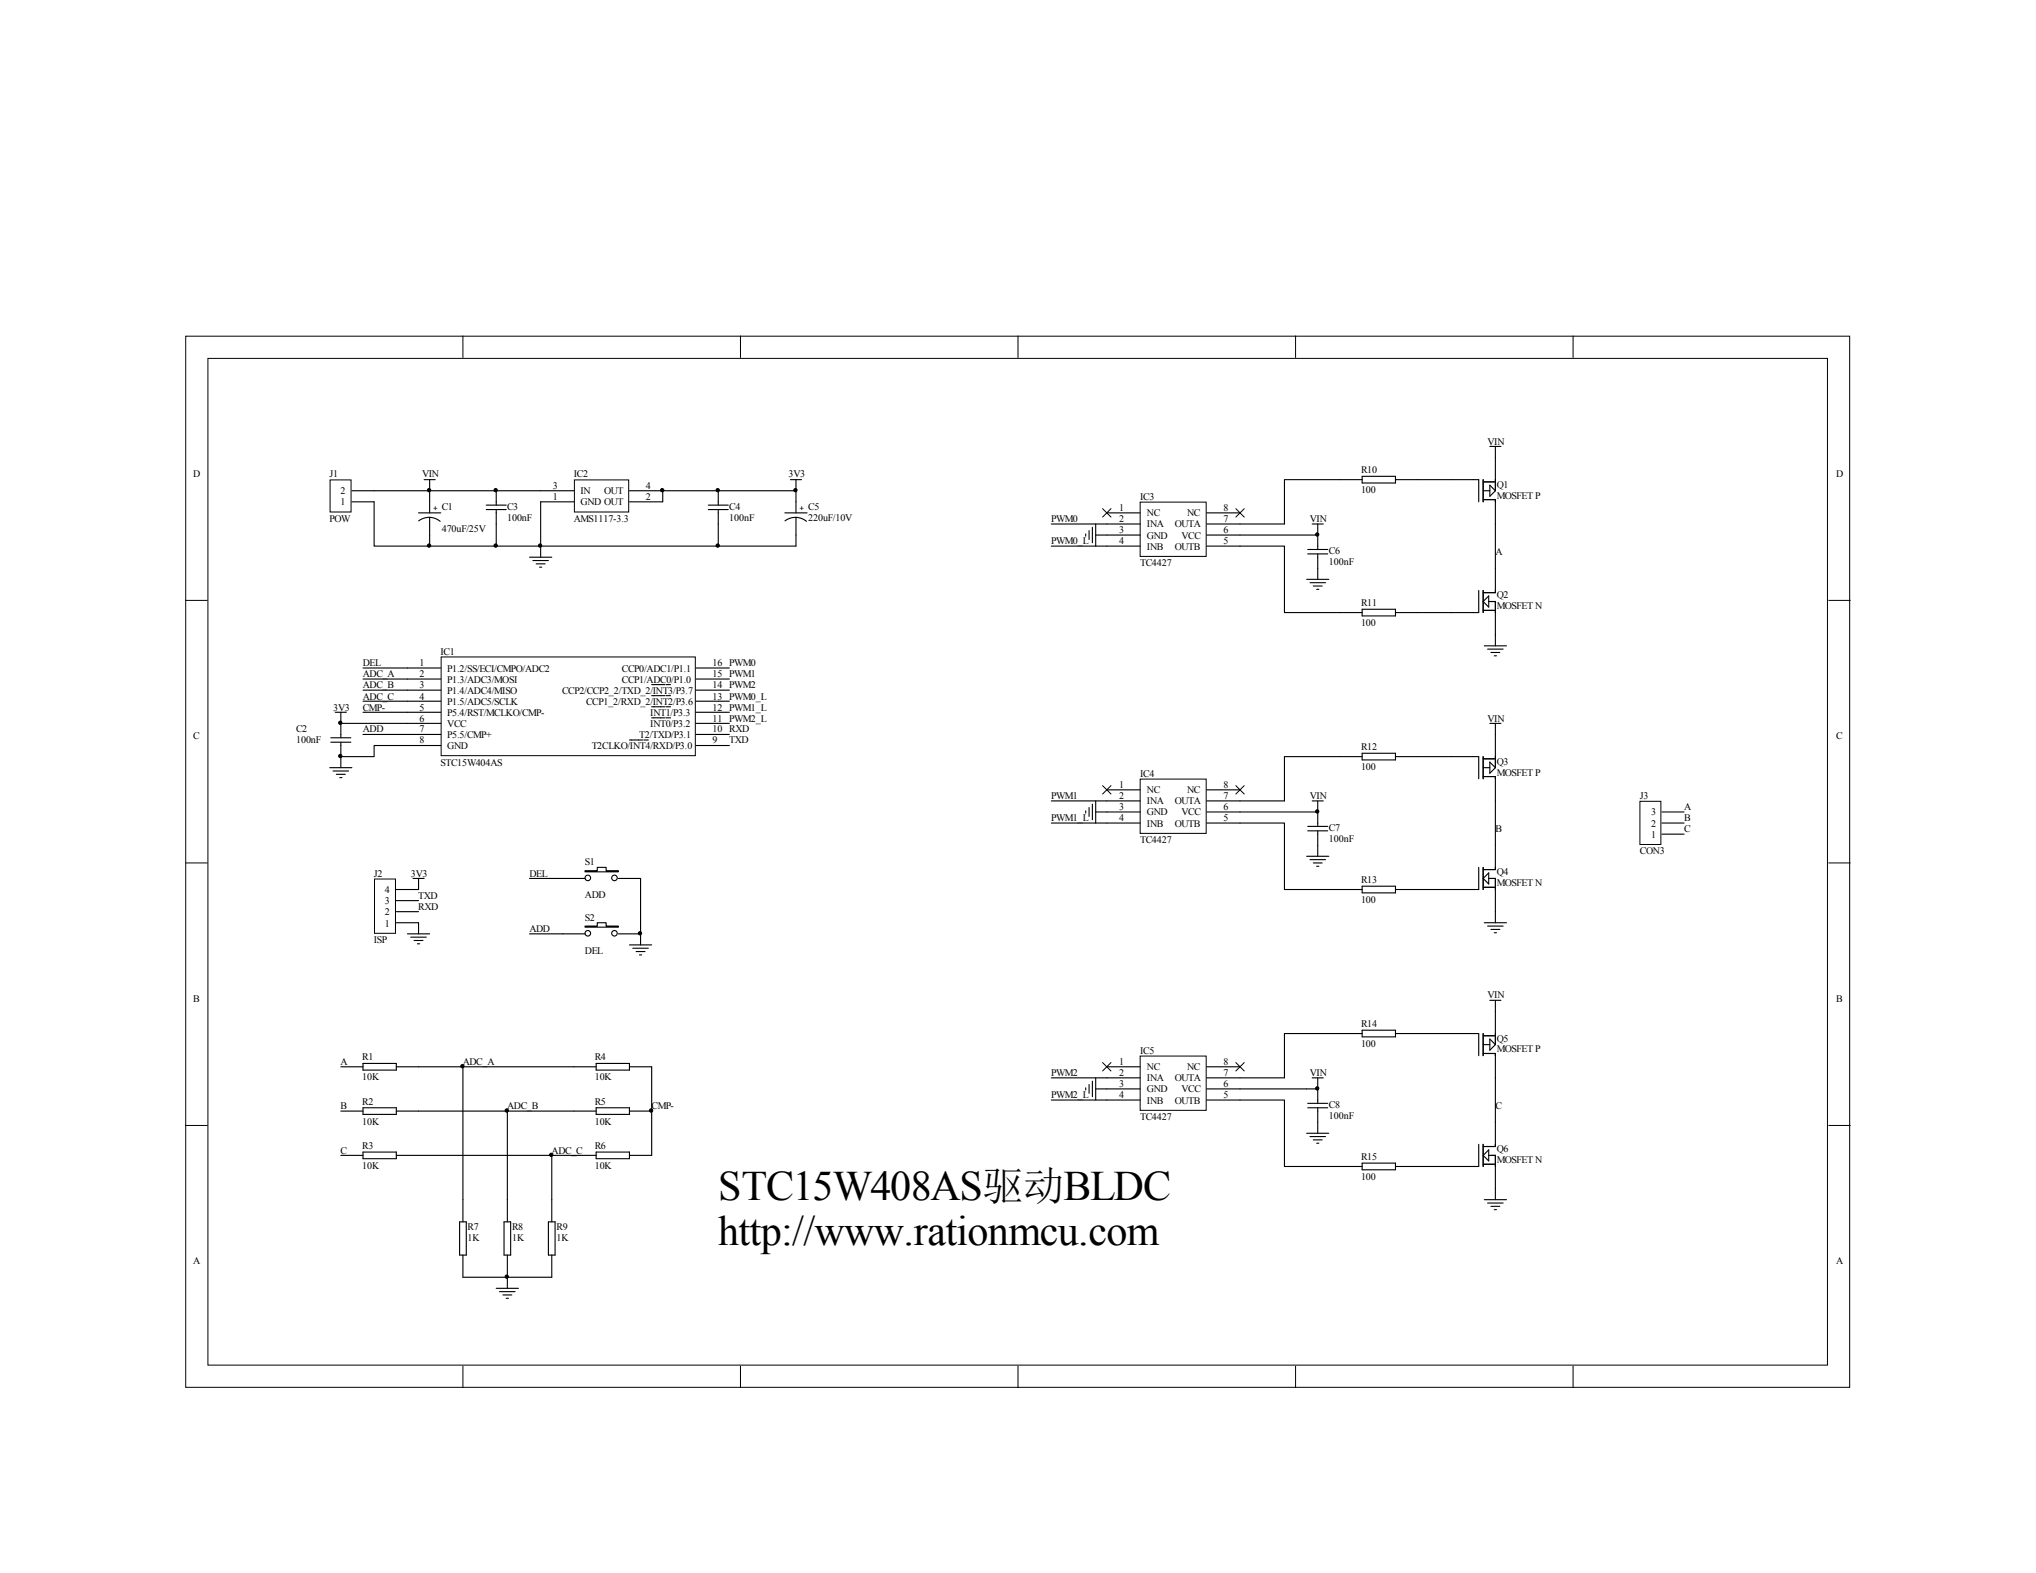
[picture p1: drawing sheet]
<svg xmlns="http://www.w3.org/2000/svg" width="279mm" height="216mm" viewBox="0 0 279 216" stroke-linecap="round" stroke-linejoin="round" font-family="sans-serif">
<g fill="none" stroke="#000" stroke-width=".14">
<path d="M25.5 46.1h228.3v144.3h-228.3zM28.5 49.2h222.3v138.2h-222.3zM63.5 46.1v3M101.6 46.1v3M139.7 46.1v3M177.8 46.1v3M215.9 46.1v3M25.4 82.4h3.1M250.9 82.4h3.1M25.4 118.4h3.1M250.9 118.4h3.1M25.4 154.5h3.1"/>
<path d="M250.9 154.5h3.1M63.5 187.5v3M101.6 187.5v3M139.7 187.5v3M177.8 187.5v3M215.9 187.5v3"/>
</g>
<path d="M78.9 66h7.4v4.3h-7.4z" fill="#fff"/>
<path d="M78.8 65.9h7.5v4.4h-7.5z" fill="none" stroke="#000" stroke-width=".14"/>
<g fill="none" stroke="#000" stroke-width=".15">
<path d="M57.4 70.4h3.1M59 71a2.35 2.35 0 0 1 1.4 .6M59 71h-.1a2.35 2.35 0 0 0-1.4 .5M59 71v4h50.2v-4M66.7 69.9h2.8M66.7 69.3h2.8M68.1 67.4v1.9M68.1 69.9v5.1M72.7 76.5h3M73.1 76.9h2.2M73.6 77.4h1.2M74 77.8h.3"/>
<path d="M78.8 67.4h-19.8v3M78.8 68.9h-4.6v7.6M86.4 67.4h22.8M90.9 67.4v1.5h-4.5M97.2 69.9h2.7M97.2 69.3h2.7M98.6 67.4v1.9M98.6 69.9v5.1M107.7 70.4h3.1M108.5 65.8h1.5M109.2 71a2.37 2.37 0 0 1 1.5 .6M109.2 71a2.36 2.36 0 0 0-1.5 .5"/>
<path d="M109.2 65.8v4.6"/>
</g>
<path d="M45.4 66h2.8v4.3h-2.8z" fill="#fff"/>
<path d="M45.3 65.9h2.9v4.4h-2.9z" fill="none" stroke="#000" stroke-width=".14"/>
<g fill="none" stroke="#000" stroke-width=".15">
<path d="M48.3 68.9h3v6.1h7.7M48.3 67.4h10.7M46 97.8h1.5M46.8 99.3h9.1M46.8 97.8v3.5M49.8 97.8h6.1M49.8 93.2h6.1M49.8 94.7h6.1M49.8 96.2h6.1M45.2 105.4h3.1M45.4 101.9h2.7M45.4 101.3h2.7"/>
<path d="M45.7 105.8h2.1M46.2 106.3h1.2M46.6 106.7h.3M46.8 101.9v3.5M55.9 102.3h-4.6v1.5h-4.5"/>
</g>
<path d="M51.5 120.7h2.8v7.4h-2.8z" fill="#fff"/>
<path d="M51.4 120.6h2.9v7.5h-2.9z" fill="none" stroke="#000" stroke-width=".14"/>
<path d="M54.4 126.7h3v1.5M54.4 125.1h3M54.4 123.6h3M55.9 128.2h3.1M56.4 128.6h2.1M56.7 120.6h1.5M56.8 129.1h1.2M57.3 129.5h.3M57.4 120.6v1.5h-3" fill="none" stroke="#000" stroke-width=".15"/>
<path d="M156.5 69h9v7.4h-9z" fill="#fff"/>
<path d="M151.3 69.8l1.2 1.2M152.5 69.8l-1.2 1.2M156.5 68.9h9v7.5h-9zM169.6 69.8l1.2 1.2M170.8 69.8l-1.2 1.2" fill="none" stroke="#000" stroke-width=".14"/>
<g fill="none" stroke="#000" stroke-width=".15">
<path d="M58.2 65.8h1.5M59 65.8v1.6M144.3 71.9h12.2M144.3 75h12.2M149 73.3v.3M149.5 72.8v1.2M149.9 72.4v2.1M150.4 73.4h6.1M150.4 71.9v3.1M151.9 70.4h4.6M165.6 75h10.7v9.1h10.6M165.6 70.4h4.6"/>
<path d="M165.6 73.4h15.2M179.3 79.5h3.1M179.5 76h2.7M179.5 75.4h2.7M179.8 80h2.1M180.1 71.9h1.5M180.8 71.9v3.5M180.8 76v3.5M186.9 65.8h-10.6v6.1h-10.7M186.9 65.4h4.6v.9h-4.6zM191.5 65.8h11.4v3.1M203.5 68.6h1.7v12.7h-1.7"/>
<path d="M203.5 65.8v3.1M203.5 66.1h1.7M203.5 67.4h.9M204.4 66.6l.8 .8-.8 .7zM204.4 61.3h1.6M205.2 61.3v6.1M180.2 80.4h1.2M180.7 80.9h.3M186.9 83.6h4.6v.9h-4.6zM202.9 81v3.1h-11.4M203.5 81v3.1M203.5 83.8h1.7"/>
<path d="M203.7 88.6h3M204.1 89.1h2.2M204.3 82.6h.9v6M204.3 81.8v1.5l-.8-.7zM204.6 89.6h1.2M205.1 90h.3"/>
</g>
<path d="M156.5 107h9v7.4h-9z" fill="#fff"/>
<path d="M151.3 107.8l1.2 1.2M152.5 107.8l-1.2 1.2M156.5 106.9h9v7.5h-9zM169.6 107.8l1.2 1.2M170.8 107.8l-1.2 1.2" fill="none" stroke="#000" stroke-width=".14"/>
<g fill="none" stroke="#000" stroke-width=".15">
<path d="M204.4 99.3h1.6M205.2 99.3v6.1M144.3 109.9h12.2M144.3 113h12.2M149 111.3v.3M149.5 110.8v1.3M149.9 110.4v2.1M150.4 111.4h6.1M150.4 109.9v3.1M151.9 108.4h4.6M165.6 113h10.7v9.1h10.6M165.6 108.4h4.6"/>
<path d="M165.6 111.4h15.2M179.3 117.5h3.1M179.5 114h2.7M179.5 113.4h2.7M179.8 118h2.1M180.1 109.9h1.5M180.2 118.4h1.2M180.7 118.9h.3M180.8 109.9v3.5M180.8 114v3.5M186.9 103.8h-10.6v6.1h-10.7M186.9 103.4h4.6v.9h-4.6z"/>
<path d="M191.5 103.8h11.4v3.1M202.9 119.1v3h-11.4M203.5 106.6h1.7v12.8h-1.7M203.5 103.8v3.1M203.5 119.1v3M203.5 104.2h1.7M203.5 105.4h.9M204.3 119.8v1.5l-.8-.7zM204.4 104.6l.8 .8-.8 .7zM186.9 121.6h4.6v.9h-4.6zM203.5 121.8h1.7M203.7 126.7h3"/>
<path d="M204.1 127.1h2.2M204.3 120.6h.9v6.1M204.6 127.6h1.2M205.1 128h.3"/>
</g>
<path d="M156.5 145h9v7.4h-9z" fill="#fff"/>
<path d="M151.3 145.8l1.2 1.2M152.5 145.8l-1.2 1.2M156.5 144.9h9v7.5h-9zM169.6 145.8l1.2 1.2M170.8 145.8l-1.2 1.2" fill="none" stroke="#000" stroke-width=".14"/>
<g fill="none" stroke="#000" stroke-width=".15">
<path d="M77.2 120.6h3.1M84.9 120.6h3M204.4 137.3h1.6M205.2 137.3v6.1M46.8 146.4h3M46.8 158.6h3M46.8 152.5h3M49.8 152h4.6v1h-4.6zM49.8 146h4.6v.9h-4.6zM49.8 158.1h4.6v.9h-4.6zM54.4 146.4h27.4M54.4 158.6h27.4"/>
<path d="M54.4 152.5h27.4M63.5 146.4v21.3M69.6 152.5v15.2M75.7 158.6v9.1M81.8 152h4.6v1h-4.6zM81.8 146h4.6v.9h-4.6zM81.8 158.1h4.6v.9h-4.6zM86.4 146.4h3v12.2h-3M86.4 152.5h3M144.3 147.9h12.2M144.3 151h12.2M149 149.3v.3"/>
<path d="M149.5 148.8v1.3M149.9 148.4v2.1M150.4 149.5h6.1M150.4 147.9v3.1M151.9 146.4h4.6M165.6 151h10.7v9.1h10.6M165.6 146.4h4.6M165.6 149.5h15.2M179.3 155.5h3.1M179.5 152h2.7M179.5 151.4h2.7M179.8 156h2.1"/>
<path d="M180.1 147.9h1.5M180.2 156.5h1.2M180.7 156.9h.3M180.8 147.9v3.5M180.8 152v3.5M186.9 141.9h-10.6v6h-10.7M186.9 141.4h4.6v.9h-4.6zM186.9 159.6h4.6v1h-4.6zM191.5 141.9h11.4v3M202.9 157.1v3h-11.4M203.5 144.6h1.7v12.8h-1.7M203.5 141.9v3"/>
<path d="M203.5 157.1v3M203.5 142.2h1.7M203.5 143.4h.9M203.5 159.8h1.7M203.5 158.6l.8-.8v1.5zM204.3 158.6h.9v6.1M204.4 142.6l.8 .8-.8 .7zM63.1 167.7h.9v4.6h-.9zM63.5 172.3v3h12.2v-3M68.1 176.8h3M68.6 177.3h2.1M69 177.7h1.2"/>
<path d="M69.2 167.7h.9v4.6h-.9zM69.5 178.2h.3M69.6 172.3v4.5M75.3 167.7h.9v4.6h-.9zM203.7 164.7h3M204.1 165.1h2.2M204.6 165.6h1.2M205.1 166h.3"/>
</g>
<g fill="#000" stroke="#000" stroke-width=".14">
<circle cx="68" cy="74.9" r=".23"/>
<circle cx="74.1" cy="74.9" r=".23"/>
<circle cx="98.5" cy="74.9" r=".23"/>
</g>
<path d="M80.3 119.5h1.7v-.4h1.2v.4h1.7v.2h-4.6z" fill-rule="evenodd" fill="#fff" stroke="#000" stroke-width=".15"/>
<g fill="none" stroke="#000" stroke-width=".15">
<path d="M77.2 128.2h3.1M84.9 128.2h3"/>
<circle cx="80.7" cy="120.5" r=".38"/>
<circle cx="84.3" cy="120.5" r=".38"/>
</g>
<path d="M80.3 127.1h1.7v-.4h1.2v.4h1.7v.2h-4.6z" fill-rule="evenodd" fill="#fff" stroke="#000" stroke-width=".15"/>
<g fill="none" stroke="#000" stroke-width=".15">
<path d="M49.8 91.7h6.1M49.8 100.8h6.1M72.7 120.6h4.5M72.7 128.2h4.5M86.4 129.7h3M86.8 130.1h2.2M87.3 130.6h1.2M87.8 131.1h.3M87.9 120.6v9.1"/>
<circle cx="80.7" cy="128.1" r=".38"/>
<circle cx="84.3" cy="128.1" r=".38"/>
</g>
<g fill="#000" stroke="#000" stroke-width=".14">
<circle cx="68" cy="67.3" r=".23"/>
<circle cx="90.9" cy="67.3" r=".23"/>
<circle cx="98.5" cy="67.3" r=".23"/>
<circle cx="180.8" cy="73.4" r=".23"/>
<circle cx="46.7" cy="99.2" r=".23"/>
<circle cx="46.7" cy="103.8" r=".23"/>
<circle cx="180.8" cy="111.4" r=".23"/>
<circle cx="63.5" cy="146.3" r=".23"/>
<circle cx="69.5" cy="152.4" r=".23"/>
<circle cx="75.6" cy="158.5" r=".23"/>
<circle cx="89.3" cy="152.4" r=".23"/>
<circle cx="180.8" cy="149.4" r=".23"/>
<circle cx="69.5" cy="175.2" r=".23"/>
</g>
<path d="M225.1 110.1h2.8v5.8h-2.8z" fill="#fff"/>
<path d="M225 110h2.9v5.9h-2.9z" fill="none" stroke="#000" stroke-width=".14"/>
<path d="M228.1 114.5h3M228.1 113h3M228.1 111.4h3" fill="none" stroke="#000" stroke-width=".15"/>
<g fill="#000" stroke="#000" stroke-width=".14">
<circle cx="58.9" cy="74.9" r=".23"/>
<circle cx="58.9" cy="67.3" r=".23"/>
<circle cx="109.2" cy="67.3" r=".23"/>
<circle cx="87.8" cy="128.1" r=".23"/>
</g>
<path d="M60.6 90.3h34.8v13.4h-34.8z" fill="#fff"/>
<path d="M60.5 90.2h34.9v13.5h-34.9z" fill="none" stroke="#000" stroke-width=".14"/>
<g fill="none" stroke="#000" stroke-width=".15">
<path d="M55.9 91.7h4.6M55.9 93.2h4.6M55.9 94.7h4.6M55.9 96.2h4.6M55.9 97.8h4.6M55.9 99.3h4.6M89.4 98.5h1.9M89.4 97h1.9M89.4 95.5h1.9M89.4 94h1.9M91.4 98.5h.6M91.4 97h.6"/>
<path d="M91.4 95.5h.6M91.4 94h.6M95.5 91.7h4.6M95.5 93.2h4.6M95.5 94.7h4.6M95.5 96.2h4.6M95.5 97.8h4.6M95.5 99.3h4.6M55.9 100.8h4.6M55.9 102.3h4.6M86.4 101.6h1.8M88.4 101.6h.6"/>
<path d="M95.5 100.8h4.6M95.5 102.3h4.6"/>
</g>
<g font-size="5.8">
<text x="98.6" y="164.8">STC15W408AS驱动BLDC</text>
<text x="98.6" y="170.9">http://www.rationmcu.com</text>
</g>
<g font-size="1.4">
<text x="26.5" y="65.4">D</text>
<text x="45.2" y="65.5">J1</text>
<text x="57.9" y="65.5">VIN</text>
<text x="78.7" y="65.5">IC2</text>
<text x="108.2" y="65.5">3V3</text>
<text x="186.8" y="64.9">R10</text>
<text x="204.1" y="61">VIN</text>
<text x="252" y="65.4">D</text>
<text x="45.2" y="71.6">POW</text>
<text x="46.7" y="69.3">1</text>
<text x="46.7" y="67.8">2</text>
<text x="60.6" y="70">C1</text>
<text x="69.6" y="70">C3</text>
<text x="69.6" y="71.5">100nF</text>
<text x="75.9" y="67.1">3</text>
<text x="75.9" y="68.6">1</text>
<text x="78.7" y="71.6">AMS1117-3.3</text>
<text x="79.7" y="67.8">IN</text>
<text x="79.7" y="69.3">GND OUT</text>
<text x="82.9" y="67.8">OUT</text>
<text x="88.6" y="68.6">2</text>
<text x="88.6" y="67.1">4</text>
<text x="100.1" y="70">C4</text>
<text x="100.1" y="71.5">100nF</text>
<text x="110.9" y="70">C5</text>
<text x="110.9" y="71.5">220uF/10V</text>
<text x="144.3" y="71.6">PWM0</text>
<text x="153.6" y="70.1">1</text>
<text x="153.6" y="71.6">2</text>
<text x="156.5" y="68.6">IC3</text>
<text x="157.4" y="70.9">NC</text>
<text x="162.9" y="70.9">NC</text>
<text x="167.9" y="71.6">7</text>
<text x="167.9" y="70.1">8</text>
<text x="179.7" y="71.6">VIN</text>
<text x="186.8" y="67.7">100</text>
<text x="205.4" y="67">Q1</text>
<text x="205.4" y="68.5">MOSFET P</text>
<text x="60.6" y="73">470uF/25V</text>
<text x="144.3" y="74.7">PWM0_L</text>
<text x="153.6" y="73.2">3</text>
<text x="153.6" y="74.7">4</text>
<text x="156.5" y="77.7">TC4427</text>
<text x="157.4" y="72.4">INA</text>
<text x="157.4" y="73.9">GND</text>
<text x="157.4" y="75.4">INB</text>
<text x="161.2" y="75.4">OUTB</text>
<text x="161.2" y="72.4">OUTA</text>
<text x="162.1" y="73.9">VCC</text>
<text x="167.9" y="74.7">5</text>
<text x="167.9" y="73.2">6</text>
<text x="182.4" y="76">C6</text>
<text x="182.4" y="77.6">100nF</text>
<text x="205.2" y="76.2">A</text>
<text x="186.8" y="83.2">R11</text>
<text x="205.4" y="82.1">Q2</text>
<text x="205.4" y="83.7">MOSFET N</text>
<text x="60.5" y="89.9">IC1</text>
<text x="186.8" y="85.9">100</text>
<text x="49.8" y="93">ADC_A</text>
<text x="49.8" y="94.5">ADC_B</text>
<text x="49.8" y="91.4">DEL</text>
<text x="57.6" y="91.4">1</text>
<text x="57.6" y="93">2</text>
<text x="57.6" y="94.5">3</text>
<text x="61.4" y="92.2">P1.2/SS/ECI/CMPO/ADC2</text>
<text x="61.4" y="93.7">P1.3/ADC3/MOSI</text>
<text x="61.4" y="95.2">P1.4/ADC4/MISO</text>
<text x="77.1" y="95.2">CCP2/CCP2_2/TXD_2/INT3/P3.7</text>
<text x="85.3" y="93.7">CCP1/ADC0/P1.0</text>
<text x="85.3" y="92.2">CCP0/ADC1/P1.1</text>
<text x="97.8" y="94.5">14 PWM2</text>
<text x="97.8" y="93">15 PWM1</text>
<text x="97.8" y="91.4">16 PWM0</text>
<text x="26.5" y="101.4">C</text>
<text x="40.6" y="100.4">C2</text>
<text x="40.6" y="101.9">100nF</text>
<text x="45.7" y="97.5">3V3</text>
<text x="49.8" y="96">ADC_C</text>
<text x="49.8" y="97.5">CMP-</text>
<text x="49.8" y="100.5">ADD</text>
<text x="57.6" y="96">4</text>
<text x="57.6" y="97.5">5</text>
<text x="57.6" y="99.1">6</text>
<text x="57.6" y="100.5">7</text>
<text x="61.4" y="96.8">P1.5/ADC5/SCLK</text>
<text x="61.4" y="98.3">P5.4/RST/MCLKO/CMP-</text>
<text x="61.4" y="99.8">VCC</text>
<text x="61.4" y="101.3">P5.5/CMP+</text>
<text x="80.4" y="96.8">CCP1_2/RXD_2/INT2/P3.6</text>
<text x="87.7" y="101.3">T2/TXD/P3.1</text>
<text x="89.2" y="99.8">INT0/P3.2</text>
<text x="89.2" y="98.3">INT1/P3.3</text>
<text x="97.8" y="100.5">10 RXD</text>
<text x="97.8" y="99.1">11 PWM2_L</text>
<text x="97.8" y="97.5">12 PWM1_L</text>
<text x="97.8" y="96">13 PWM0_L</text>
<text x="204.1" y="99.1">VIN</text>
<text x="252" y="101.4">C</text>
<text x="57.6" y="102">8</text>
<text x="60.5" y="105.1">STC15W404AS</text>
<text x="61.4" y="102.8">GND</text>
<text x="81.2" y="102.8">T2CLKO/INT4/RXD/P3.0</text>
<text x="97.8" y="102">9</text>
<text x="100.1" y="102">TXD</text>
<text x="156.5" y="106.6">IC4</text>
<text x="186.8" y="103">R12</text>
<text x="186.8" y="105.7">100</text>
<text x="205.4" y="105">Q3</text>
<text x="205.4" y="106.5">MOSFET P</text>
<text x="144.3" y="109.6">PWM1</text>
<text x="144.3" y="112.7">PWM1_L</text>
<text x="153.6" y="108.1">1</text>
<text x="153.6" y="109.6">2</text>
<text x="153.6" y="111.2">3</text>
<text x="153.6" y="112.7">4</text>
<text x="157.4" y="108.9">NC</text>
<text x="157.4" y="110.4">INA</text>
<text x="157.4" y="111.9">GND</text>
<text x="157.4" y="113.5">INB</text>
<text x="161.2" y="113.5">OUTB</text>
<text x="161.2" y="110.4">OUTA</text>
<text x="162.1" y="111.9">VCC</text>
<text x="162.9" y="108.9">NC</text>
<text x="167.9" y="112.7">5</text>
<text x="167.9" y="111.2">6</text>
<text x="167.9" y="109.6">7</text>
<text x="167.9" y="108.1">8</text>
<text x="179.7" y="109.6">VIN</text>
<text x="225" y="109.6">J3</text>
<text x="226.6" y="113.5">2</text>
<text x="226.6" y="111.9">3</text>
<text x="231.1" y="111.2">A</text>
<text x="231.1" y="112.7">B</text>
<text x="80.3" y="118.8">S1</text>
<text x="156.5" y="115.7">TC4427</text>
<text x="182.4" y="114">C7</text>
<text x="182.4" y="115.6">100nF</text>
<text x="205.2" y="114.2">B</text>
<text x="225" y="117.3">CON3</text>
<text x="226.6" y="115">1</text>
<text x="231.1" y="114.2">C</text>
<text x="51.3" y="120.3">J2</text>
<text x="52.8" y="125.6">2</text>
<text x="52.8" y="124.1">3</text>
<text x="52.8" y="122.6">4</text>
<text x="56.4" y="120.3">3V3</text>
<text x="57.4" y="124.9">RXD</text>
<text x="57.4" y="123.4">TXD</text>
<text x="72.6" y="120.3">DEL</text>
<text x="80.3" y="123.2">ADD</text>
<text x="186.8" y="121.2">R13</text>
<text x="186.8" y="124">100</text>
<text x="205.4" y="120.1">Q4</text>
<text x="205.4" y="121.7">MOSFET N</text>
<text x="51.3" y="129.5">ISP</text>
<text x="52.8" y="127.2">1</text>
<text x="72.6" y="127.9">ADD</text>
<text x="80.3" y="126.4">S2</text>
<text x="80.3" y="131">DEL</text>
<text x="26.5" y="137.5">B</text>
<text x="204.1" y="137">VIN</text>
<text x="252" y="137.5">B</text>
<text x="186.8" y="141">R14</text>
<text x="186.8" y="143.7">100</text>
<text x="205.4" y="143">Q5</text>
<text x="46.7" y="146.1">A</text>
<text x="49.7" y="145.5">R1</text>
<text x="49.7" y="148.3">10K</text>
<text x="63.5" y="146.1">ADC_A</text>
<text x="81.6" y="145.5">R4</text>
<text x="81.6" y="148.3">10K</text>
<text x="144.3" y="147.7">PWM2</text>
<text x="153.6" y="146.1">1</text>
<text x="153.6" y="147.7">2</text>
<text x="153.6" y="149.2">3</text>
<text x="156.5" y="144.6">IC5</text>
<text x="157.4" y="146.9">NC</text>
<text x="157.4" y="148.4">INA</text>
<text x="157.4" y="149.9">GND</text>
<text x="161.2" y="148.4">OUTA</text>
<text x="162.1" y="149.9">VCC</text>
<text x="162.9" y="146.9">NC</text>
<text x="167.9" y="149.2">6</text>
<text x="167.9" y="147.7">7</text>
<text x="167.9" y="146.1">8</text>
<text x="179.7" y="147.7">VIN</text>
<text x="205.4" y="144.4">MOSFET P</text>
<text x="46.7" y="152.2">B</text>
<text x="49.7" y="151.6">R2</text>
<text x="49.7" y="154.3">10K</text>
<text x="69.6" y="152.2">ADC_B</text>
<text x="81.6" y="151.6">R5</text>
<text x="81.6" y="154.3">10K</text>
<text x="89.4" y="152.2">CMP-</text>
<text x="144.3" y="150.7">PWM2_L</text>
<text x="153.6" y="150.7">4</text>
<text x="156.5" y="153.8">TC4427</text>
<text x="157.4" y="151.5">INB</text>
<text x="161.2" y="151.5">OUTB</text>
<text x="167.9" y="150.7">5</text>
<text x="182.4" y="152.1">C8</text>
<text x="182.4" y="153.6">100nF</text>
<text x="205.2" y="152.2">C</text>
<text x="46.7" y="158.3">C</text>
<text x="49.7" y="157.7">R3</text>
<text x="49.7" y="160.4">10K</text>
<text x="75.7" y="158.3">ADC_C</text>
<text x="81.6" y="157.7">R6</text>
<text x="81.6" y="160.4">10K</text>
<text x="186.8" y="159.3">R15</text>
<text x="186.8" y="162">100</text>
<text x="205.4" y="158.2">Q6</text>
<text x="205.4" y="159.7">MOSFET N</text>
<text x="26.5" y="173.5">A</text>
<text x="64.2" y="168.8">R7</text>
<text x="64.2" y="170.3">1K</text>
<text x="70.3" y="168.8">R8</text>
<text x="70.3" y="170.3">1K</text>
<text x="76.4" y="168.8">R9</text>
<text x="76.4" y="170.3">1K</text>
<text x="252" y="173.5">A</text>
</g>
<g font-size="1.1">
<text x="59.4" y="70.1">+</text>
<text x="109.7" y="70.1">+</text>
</g>
</svg>
